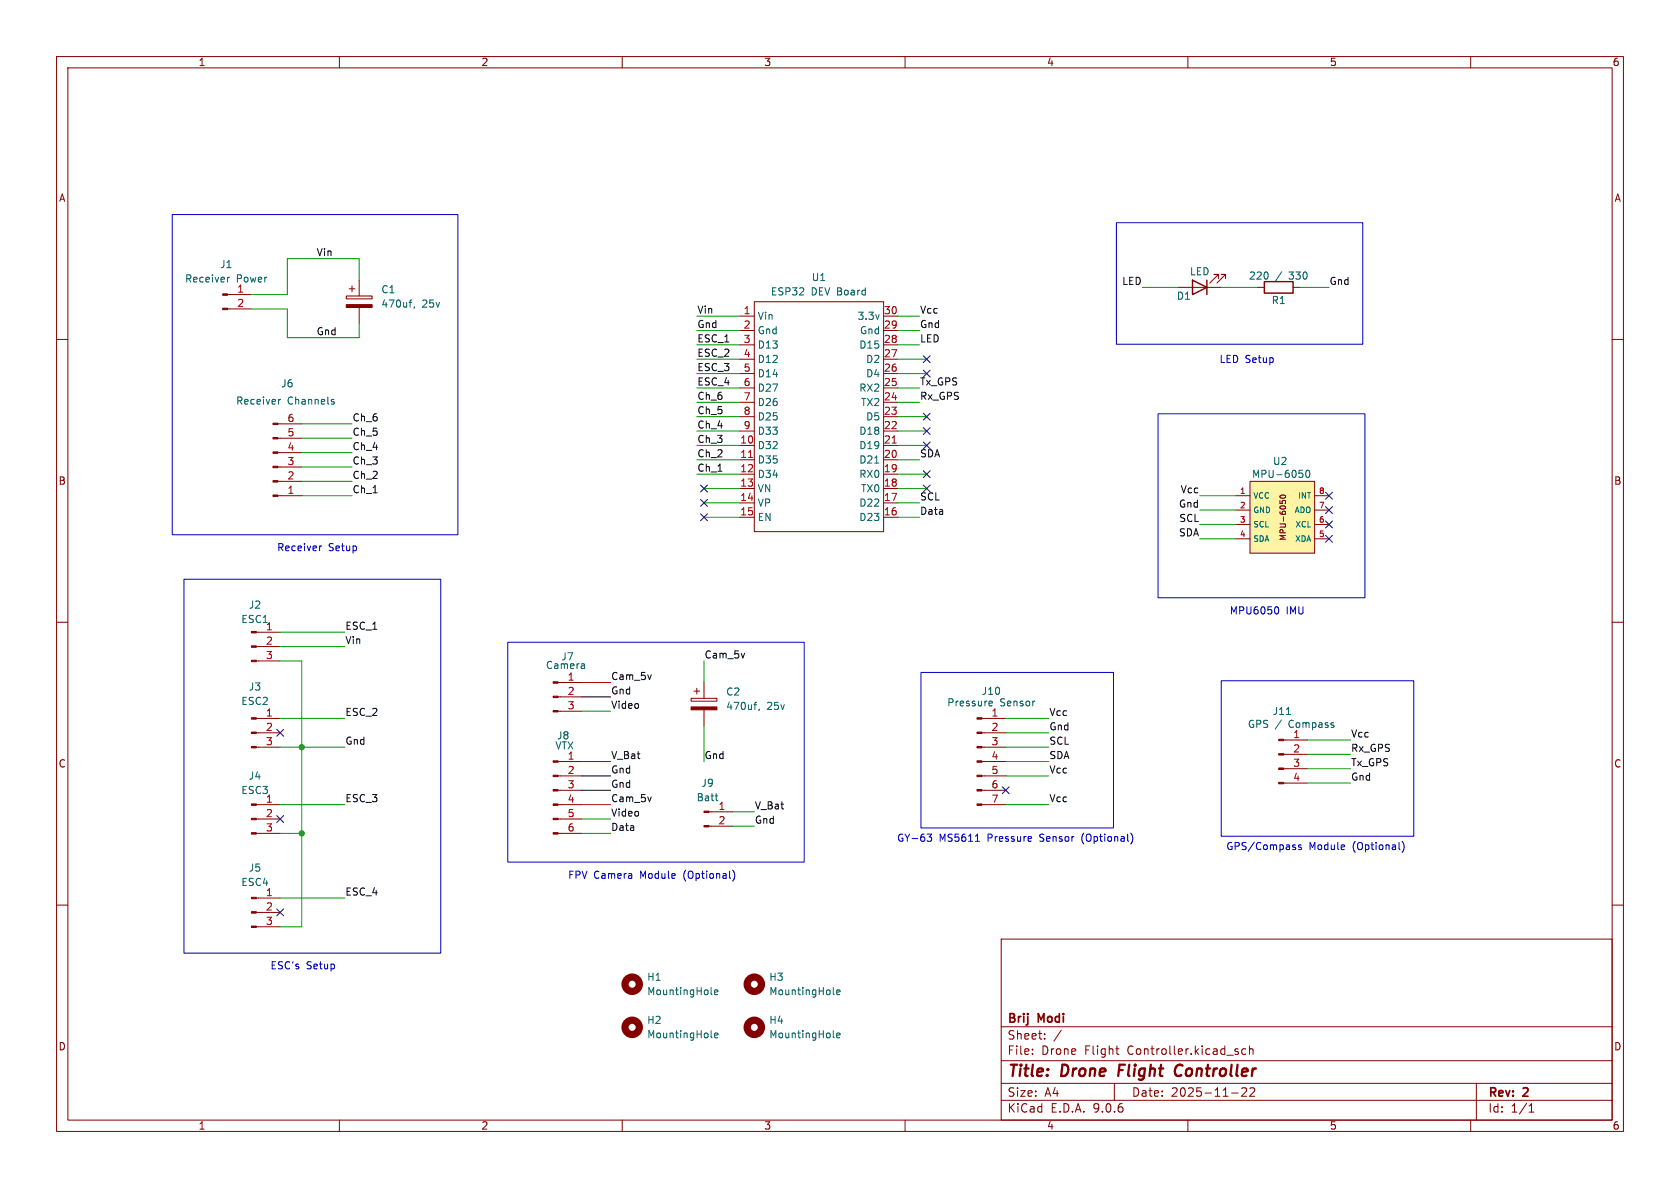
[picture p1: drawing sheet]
<svg xmlns="http://www.w3.org/2000/svg" width="297mm" height="210mm" viewBox="0 0 297 210" stroke-linecap="round" stroke-linejoin="round" font-family="sans-serif">
<g fill="none" stroke="#840000" stroke-width=".18">
<path d="M10 10h277v190h-277zM12 12h273v186h-273zM60 10v2M110 10v2M160 10v2M210 10v2M260 10v2M10 60h2M285 60h2M10 110h2M285 110h2M122.2 123.4h4.5v.6h-4.5z"/>
<path d="M122.7 122.2h1M123.2 121.7v1M124.5 120.7v2.7M124.5 125.5v2.8M10 160h2M177 166h108v32h-108zM285 160h2M60 198v2M110 198v2M160 198v2M177 194.5h108M177 191.5h108"/>
<path d="M177 187.5h108M177 181.5h108M182.5 186.3v.1M182.5 185.5v.1M184.7 183.6v.1M184.7 182.8v.1M187.6 182.1l-1.3 2M197 191.5v3M197.2 185.4h.6M197.5 186.3l.3 .1M210 198v2M217.7 193.2h1.2"/>
<path d="M219.5 192.4l.6-.1 .2 .1 .1 .3-.9 1.1h.9M220.2 185.5l-.4-.1-.3 .3v.4l.2 .2h.5M220.9 185.5l.2-.1 .4 .1v.9M220.9 184.9v1.5M221 192.4l.5-.1 .2 .1 .1 .3-.9 1.1h.9M260 198v2M261 191.5v6.5M270.3 196.6h.9M270.3 195.5l.4-.4v1.5"/>
</g>
<path d="M197.9 188.2l-.2 2M208.7 188.2a1.13 1.13 0 0 0-1 .7 1.13 1.13 0 0 0 .3 1.2l.3 .1 .4-.1" fill="none" stroke="#840000" stroke-width=".4"/>
<path d="M122.2 125h4.5v.5h-4.5z" fill="#840000" stroke="#840000" stroke-width=".18"/>
<path d="M133.3 124.6h.5M133.6 124.2h.2M134.2 125.4l-.1 .2M147.3 183.3l.2 .2M147.9 183l.6-.1v-.2l-.4-.1-.2 .2 .1 .6h.5" fill="none" stroke="#006464" stroke-width=".18"/>
<circle cx="133.3" cy="181.6" r="1.27" fill="none" stroke="#840000" stroke-width="1.3"/>
<path d="M221 85.1h11.4v12.7h-11.4z" fill="#fff3a4"/>
<g fill="none" stroke="#840000" stroke-width=".18">
<path d="M40.2 52.1h4.2M40.2 54.6h4.2M61.2 52.3h4.6v.5h-4.6zM61.7 51.1h1M62.2 50.5v1.1M63.5 49.5v2.8M63.5 54.4v2.8M130.8 55.9h2.5M130.8 58.4h2.5M133.3 53.3h22.9v40.7h-22.9zM156.2 55.9h2.5M156.2 58.4h2.5"/>
<path d="M208.3 50.8h7.6M215.4 49.3v-.8h-.8h.8l-1.5 1.5M216.7 49.3v-.8h-.8h.8l-1.6 1.5M222.2 50.8h1.3M228.6 50.8h1.3M49.1 77.5h4.2M49.1 74.9h4.2M130.8 61h2.5M130.8 63.5h2.5M130.8 66h2.5M130.8 68.6h2.5M130.8 71.1h2.5"/>
<path d="M130.8 73.7h2.5M130.8 76.2h2.5M130.8 78.7h2.5M156.2 61h2.5M156.2 63.5h2.5M156.2 66h2.5M156.2 68.6h2.5M156.2 71.1h2.5M156.2 73.7h2.5M156.2 76.2h2.5M156.2 78.7h2.5M49.1 87.6h4.2"/>
<path d="M49.1 85.1h4.2M49.1 82.6h4.2M49.1 80h4.2M130.8 81.3h2.5M130.8 83.8h2.5M130.8 86.4h2.5M130.8 88.9h2.5M130.8 91.4h2.5M156.2 81.3h2.5M156.2 83.8h2.5M156.2 86.4h2.5M156.2 88.9h2.5"/>
<path d="M156.2 91.4h2.5M218.4 87.6h2.6M218.4 90.2h2.6M218.4 92.7h2.6M218.4 95.3h2.6M221 85.1h11.4v12.7h-11.4zM226.3 88.5v.5M226.3 87.7a.49 .49 0 0 1 .6-.3 .49 .49 0 0 1 .3 .5 .49 .49 0 0 1-.5 .3 .49 .49 0 0 1-.4-.5zM226.7 88.7l.1-.2h.3l.2 .2M232.4 87.6h2.5M232.4 90.2h2.5M232.4 92.7h2.5"/>
<path d="M232.4 95.3h2.5M45.3 111.8h4.2M45.3 114.3h4.2M45.3 116.8h4.2M45.3 127h4.2M45.3 129.5h4.2M45.3 132.1h4.2M98.7 134.6h4.2M98.7 137.2h4.2M98.7 139.7h4.2M98.7 120.7h4.2M98.7 123.2h4.2"/>
<path d="M98.7 125.7h4.2M173.6 134.6h4.2M173.6 137.2h4.2M173.6 139.7h4.2M173.6 127h4.2M173.6 129.5h4.2M173.6 132.1h4.2M226.9 130.8h4.2M226.9 133.4h4.2M226.9 135.9h4.2M226.9 138.4h4.2M45.3 142.2h4.2"/>
<path d="M45.3 144.8h4.2M45.3 147.3h4.2M45.3 158.8h4.2M98.7 142.2h4.2M98.7 144.8h4.2M98.7 147.3h4.2M125.3 143.5h4.2M125.3 146.1h4.2M173.6 142.2h4.2M45.3 161.3h4.2M45.3 163.8h4.2"/>
</g>
<g fill="none" stroke="#006464" stroke-width=".18">
<path d="M40.2 49v.9M40.6 49l-.4 .3M72.3 53.5h.5M72.7 53h.1M73.3 54.2l-.1 .3M49.2 70.6v.8M49.6 70.6l-.4 .2M58.7 70.6l.3 .1M58.7 71l.3 .1 .1 .2-.2 .1h-.2M154.6 81.9h.8M229.7 83.1h.6M230.2 83.7l.1 .2-.1 .4"/>
<path d="M231 83.3l.1-.2a.68 .68 0 0 1 .5 .7 .68 .68 0 0 1-.5 .6l-.1-.1-.2-.4zM103.2 117.3l.1 .2v.7M103.3 118.1l-.1 .1M103.3 117.6l-.1 .1M174.9 124.7h.5M174.9 124l.4-.1 .1 .3-.6 .2M227.4 126.3h.7M126.4 140.7h.5M125.7 175.7l.2 .1M126.3 175.4l.6-.1v-.2l-.4-.1-.2 .2 .1 .6h.5M147.3 175.7l.2 .1M147.9 175.4l.6-.1v-.2l-.4-.1-.2 .2 .1 .6h.5"/>
<path d="M125.7 183.3l.2 .2M126.3 183l.6-.1v-.2l-.4-.1-.2 .2 .1 .6h.5"/>
</g>
<g fill="#840000" stroke="#840000" stroke-width=".18">
<path d="M97.8 134.5h.9v.2h-.9z"/>
<path d="M97.8 137h.9v.3h-.9z"/>
<path d="M97.8 139.6h.9v.2h-.9z"/>
<path d="M97.8 142.1h.9v.3h-.9z"/>
<path d="M97.8 144.7h.9v.2h-.9z"/>
<path d="M97.8 147.2h.9v.2h-.9z"/>
<path d="M172.7 126.9h.9v.2h-.9z"/>
<path d="M172.7 129.4h.9v.3h-.9z"/>
<path d="M172.7 132h.9v.2h-.9z"/>
<path d="M172.7 134.5h.9v.2h-.9z"/>
<path d="M172.7 137h.9v.3h-.9z"/>
<path d="M172.7 139.6h.9v.2h-.9z"/>
<path d="M172.7 142.1h.9v.3h-.9z"/>
<path d="M226.1 130.7h.8v.2h-.8z"/>
<path d="M226.1 133.2h.8v.3h-.8z"/>
<path d="M226.1 135.8h.8v.2h-.8z"/>
<path d="M226.1 138.3h.8v.3h-.8z"/>
<path d="M97.8 120.5h.9v.3h-.9z"/>
<path d="M97.8 123.1h.9v.2h-.9z"/>
<path d="M97.8 125.6h.9v.3h-.9z"/>
<path d="M124.5 143.4h.8v.2h-.8z"/>
<path d="M124.5 145.9h.8v.3h-.8z"/>
<path d="M39.4 51.9h.8v.3h-.8z"/>
<path d="M39.4 54.5h.8v.2h-.8z"/>
<path d="M48.3 87.5h.8v.3h-.8z"/>
<path d="M48.3 85h.8v.2h-.8z"/>
<path d="M48.3 82.4h.8v.3h-.8z"/>
<path d="M48.3 79.9h.8v.2h-.8z"/>
<path d="M48.3 77.3h.8v.3h-.8z"/>
<path d="M48.3 74.8h.8v.3h-.8z"/>
<path d="M44.4 158.6h.9v.3h-.9z"/>
<path d="M44.4 161.2h.9v.2h-.9z"/>
<path d="M44.4 163.7h.9v.3h-.9z"/>
<path d="M44.4 142.1h.9v.3h-.9z"/>
<path d="M44.4 144.7h.9v.2h-.9z"/>
<path d="M44.4 147.2h.9v.2h-.9z"/>
<path d="M44.4 111.6h.9v.3h-.9z"/>
<path d="M44.4 114.2h.9v.2h-.9z"/>
<path d="M44.4 116.7h.9v.3h-.9z"/>
<path d="M44.4 126.9h.9v.2h-.9z"/>
<path d="M44.4 129.4h.9v.3h-.9z"/>
<path d="M44.4 132h.9v.2h-.9z"/>
<path d="M61.2 53.8h4.6v.6h-4.6z"/>
</g>
<path d="M210.8 49.5l2.6 1.3-2.6 1.3zM213.4 49.5v2.6M223.5 49.8h5.1v2h-5.1z" fill="none" stroke="#840000" stroke-width=".25"/>
<g fill="none" stroke="#840000" stroke-width="1.3">
<circle cx="111.8" cy="174" r="1.27"/>
<circle cx="133.3" cy="174" r="1.27"/>
<circle cx="111.8" cy="181.6" r="1.27"/>
</g>
<path d="M157.7 78.3h.7M132.3 80.9h.7" fill="none" stroke="#a90000" stroke-width=".18"/>
<g fill="none" stroke="#009600" stroke-width=".18">
<path d="M44.4 54.6h6.4v5.1h12.7v-2.5M63.5 49.5v-3.8h-12.7v6.4h-6.4M123.2 55.9h7.6M123.2 58.4h7.6M158.7 55.9h3.9M158.7 58.4h3.9M201.9 50.8h6.4M215.9 50.8h6.3M229.9 50.8h5M53.3 74.9h8.9M53.3 77.5h8.9M123.2 78.7h7.6"/>
<path d="M123.2 71.1h7.6M123.2 73.7h7.6M123.2 68.6h7.6M123.2 76.2h7.6M123.2 66h7.6M123.2 61h7.6M123.2 63.5h7.6M158.7 78.7h5.1M158.7 71.1h3.9M158.7 73.7h5.1M158.7 68.6h3.9M158.7 76.2h5.1"/>
<path d="M158.7 66h5.1M158.7 61h3.9M158.7 63.5h5.1M53.3 87.6h8.9M53.3 85.1h8.9M53.3 80h8.9M53.3 82.6h8.9M123.2 81.3h7.6M123.2 83.8h7.6M124.5 88.9h6.3M124.5 86.4h6.3M124.5 91.4h6.3"/>
<path d="M158.7 81.3h3.9M158.7 88.9h3.9M158.7 86.4h5.1M158.7 91.4h3.9M158.7 83.8h5.1M212.1 90.2h6.3M212.1 92.7h6.3M212.1 95.3h6.3M212.1 87.6h6.3M49.5 116.8h3.8v47h-3.8M49.5 111.8h11.5M49.5 114.3h11.5"/>
<path d="M124.5 116.8v3.9M49.5 127h11.5M49.5 132.1h11.5M102.9 125.7h5M124.5 128.3v6.3M177.8 127h7.6M177.8 129.5h7.6M177.8 137.2h7.6M177.8 132.1h7.6M177.8 134.6h7.6M231.1 130.8h7.7M231.1 135.9h7.7"/>
<path d="M231.1 133.4h7.7M231.1 138.4h7.7M49.5 147.3h3.8M49.5 142.2h11.5M49.5 158.8h11.5M102.9 147.3h5M102.9 144.8h5M129.5 143.5h3.8M129.5 146.1h3.8M177.8 142.2h7.6"/>
</g>
<path d="M102.9 142.2h5" fill="none" stroke="#ff2009" stroke-width=".18"/>
<path d="M102.9 134.6h5" fill="none" stroke="#ff0624" stroke-width=".18"/>
<path d="M102.9 137.2h5M102.9 139.7h5M102.9 123.2h5" fill="none" stroke="#000" stroke-width=".18"/>
<path d="M102.9 120.7h5" fill="none" stroke="#ff0002" stroke-width=".18"/>
<g fill="none" stroke="#000084" stroke-width=".18">
<path d="M163.2 65.4l1.2 1.2M163.2 73.1l1.2 1.2M163.2 62.9l1.2 1.2M163.2 75.6l1.2 1.2M163.2 78.1l1.2 1.2M164.4 65.4l-1.2 1.2M164.4 73.1l-1.2 1.2M164.4 62.9l-1.2 1.2M164.4 75.6l-1.2 1.2M164.4 78.1l-1.2 1.2M123.9 90.8l1.2 1.2M123.9 85.8l1.2 1.2"/>
<path d="M123.9 88.3l1.2 1.2M125.1 85.8l-1.2 1.2M125.1 90.8l-1.2 1.2M125.1 88.3l-1.2 1.2M163.2 83.2l1.2 1.2M163.2 85.8l1.2 1.2M164.4 83.2l-1.2 1.2M164.4 85.8l-1.2 1.2M234.3 94.6l1.3 1.3M234.3 87l1.3 1.2M234.3 92.1l1.3 1.2M234.3 89.6l1.3 1.2"/>
<path d="M235.6 94.6l-1.3 1.3M235.6 87l-1.3 1.2M235.6 92.1l-1.3 1.2M235.6 89.6l-1.3 1.2M48.9 128.9l1.2 1.2M50.1 128.9l-1.2 1.2M177.2 139.1l1.2 1.2M178.4 139.1l-1.2 1.2M48.9 144.2l1.2 1.2M50.1 144.2l-1.2 1.2M48.9 160.7l1.2 1.2M50.1 160.7l-1.2 1.2"/>
</g>
<g fill="none" stroke="#0000c2" stroke-width=".18">
<path d="M30.5 37.9h50.5v56.6h-50.5zM197.4 39.4h43.5v21.5h-43.5zM204.7 73.2h36.6v32.5h-36.6zM56.5 96.5v.9M56.9 96.5l-.4 .3M32.5 102.4h45.4v66.1h-45.4zM89.8 113.5h52.4v38.9h-52.4zM162.8 118.9h34v27.5h-34zM225.6 107.3a.68 .68 0 0 1 .5 .6 .68 .68 0 0 1-.5 .6M215.9 120.3h34v27.5h-34zM129.5 153.8a1.46 1.46 0 0 1 0 2M163.9 147.5h.8l-.4 .4 .3 .2 .1 .4-.2 .2h-.4"/>
<path d="M172.4 148.7h.8M182.3 147.9l.1 .3-.6 .1M199.9 147.3a1.46 1.46 0 0 1 0 1.9M228.9 149.8l.2 .1-.2 .3M228.9 149.3l.1 .1M230 149.4l-.3-.1-.2 .2 .1 .2 .4 .1v.3h-.5M247.4 150.1l.1 .1M247.9 148.7a1.46 1.46 0 0 1 0 2"/>
</g>
<g fill="#009600" stroke="#009600" stroke-width=".18">
<circle cx="53.3" cy="147.3" r=".46"/>
<circle cx="53.3" cy="132.1" r=".46"/>
</g>
<g font-size="2.8" fill="#840000">
<text x="178" y="190.9">Title:</text>
<text x="187.7" y="190.9">Drone</text>
<text x="198.6" y="190.9">Flight</text>
<text x="209.4" y="190.9">Controller</text>
</g>
<g font-size="2.1" fill="#840000">
<text x="178" y="184">Sheet:</text>
<text x="178" y="181.2">Brij</text>
<text x="183.6" y="181.2">Modi</text>
<text x="178" y="186.7">File:</text>
<text x="184.1" y="186.7">Drone</text>
<text x="191.8" y="186.7">Flight</text>
<text x="199.5" y="186.7">Controller.kicad_sch</text>
<text x="178" y="196.9">KiCad</text>
<text x="178" y="194.1">Size:</text>
<text x="184.7" y="194.1">A4</text>
<text x="185.7" y="196.9">E.D.A.</text>
<text x="193.3" y="196.9">9.0.6</text>
<text x="200" y="194.1">Date:</text>
<text x="207" y="194.1">2025-11-22</text>
<text x="263" y="194.3">Rev:</text>
<text x="263" y="196.9">Id:</text>
<text x="267.1" y="196.9">1/1</text>
<text x="269.4" y="194.3">2</text>
</g>
<g font-size="1.8" fill="#840000">
<text x="35" y="11.9">1</text>
<text x="85" y="11.9">2</text>
<text x="135" y="11.9">3</text>
<text x="185" y="11.9">4</text>
<text x="235" y="11.9">5</text>
<text x="285" y="11.9">6</text>
<text x="10.3" y="35.9">A</text>
<text x="285.3" y="35.9">A</text>
<text x="10.3" y="85.9">B</text>
<text x="285.3" y="85.9">B</text>
<text x="10.3" y="135.9">C</text>
<text x="285.3" y="135.9">C</text>
<text x="10.3" y="185.9">D</text>
<text x="285.3" y="185.9">D</text>
<text x="35" y="199.9">1</text>
<text x="85" y="199.9">2</text>
<text x="135" y="199.9">3</text>
<text x="185" y="199.9">4</text>
<text x="235" y="199.9">5</text>
<text x="285" y="199.9">6</text>
</g>
<g font-size="1.8" fill="#006464">
<text x="38.8" y="47.6">J1</text>
<text x="32.6" y="50.1">Receiver</text>
<text x="41.8" y="50.1">Power</text>
<text x="67.3" y="52">C1</text>
<text x="136.2" y="52.4">ESP32</text>
<text x="143.4" y="52.4">DEV Board</text>
<text x="143.4" y="49.9">U1</text>
<text x="208" y="53.2">D1</text>
<text x="210.3" y="48.9">LED</text>
<text x="220.7" y="49.6">220</text>
<text x="224.7" y="53.9">R1</text>
<text x="225.5" y="49.6">/</text>
<text x="228" y="49.6">330</text>
<text x="67.3" y="54.6">470uf,</text>
<text x="74.6" y="54.6">25v</text>
<text x="133.9" y="56.7">Vin</text>
<text x="133.9" y="59.3">Gnd</text>
<text x="151.5" y="56.7">3.3v</text>
<text x="151.9" y="59.3">Gnd</text>
<text x="133.9" y="61.8">D13</text>
<text x="133.9" y="64.4">D12</text>
<text x="151.8" y="61.8">D15</text>
<text x="153" y="64.4">D2</text>
<text x="41.6" y="71.7">Receiver</text>
<text x="49.6" y="68.7">J6</text>
<text x="50.8" y="71.7">Channels</text>
<text x="133.9" y="66.9">D14</text>
<text x="133.9" y="69.4">D27</text>
<text x="133.9" y="72">D26</text>
<text x="151.8" y="69.4">RX2</text>
<text x="152.1" y="72">TX2</text>
<text x="153" y="66.9">D4</text>
<text x="133.9" y="74.5">D25</text>
<text x="133.9" y="77.1">D33</text>
<text x="151.8" y="77.1">D18</text>
<text x="153" y="74.5">D5</text>
<text x="133.9" y="79.6">D32</text>
<text x="133.9" y="82.1">D35</text>
<text x="151.8" y="79.6">D19</text>
<text x="151.8" y="82.1">D21</text>
<text x="224.9" y="82.4">U2</text>
<text x="133.9" y="84.7">D34</text>
<text x="133.9" y="87.2">VN</text>
<text x="133.9" y="89.8">VP</text>
<text x="151.8" y="84.7">RX0</text>
<text x="151.8" y="89.8">D22</text>
<text x="152.1" y="87.2">TX0</text>
<text x="221.2" y="84.7">MPU-6050</text>
<text x="133.9" y="92.3">EN</text>
<text x="151.8" y="92.3">D23</text>
<text x="43.9" y="107.8">J2</text>
<text x="42.6" y="110.3">ESC1</text>
<text x="46.9" y="111.5">1</text>
<text x="96.4" y="118.5">Camera</text>
<text x="99.1" y="116.9">J7</text>
<text x="42.6" y="124.8">ESC2</text>
<text x="43.9" y="122.3">J3</text>
<text x="128.3" y="123.2">C2</text>
<text x="128.3" y="125.7">470uf,</text>
<text x="135.6" y="125.7">25v</text>
<text x="167.4" y="125.1">Pressure</text>
<text x="173.5" y="123">J10</text>
<text x="176.8" y="125.1">Sensor</text>
<text x="98.4" y="130.9">J8</text>
<text x="220.5" y="128.9">GPS /</text>
<text x="224.9" y="126.6">J11</text>
<text x="227.9" y="128.9">Compass</text>
<text x="98.1" y="132.7">VTX</text>
<text x="42.6" y="140.6">ESC3</text>
<text x="43.9" y="138">J4</text>
<text x="46.9" y="142">1</text>
<text x="123.1" y="141.8">Batt</text>
<text x="123.9" y="139.3">J9</text>
<text x="126.9" y="143.3">1</text>
<text x="43.9" y="154.3">J5</text>
<text x="42.6" y="156.8">ESC4</text>
<text x="114.3" y="173.6">H1</text>
<text x="135.9" y="173.6">H3</text>
<text x="114.3" y="176.1">MountingHole</text>
<text x="135.9" y="176.1">MountingHole</text>
<text x="114.3" y="181.2">H2</text>
<text x="114.3" y="183.7">MountingHole</text>
<text x="135.9" y="181.2">H4</text>
<text x="135.9" y="183.7">MountingHole</text>
</g>
<g font-size="1.8" fill="#0f0f0f">
<text x="55.9" y="45.4">Vin</text>
<text x="198.3" y="50.5">LED</text>
<text x="234.9" y="50.5">Gnd</text>
<text x="55.9" y="59.3">Gnd</text>
<text x="123.2" y="55.5">Vin</text>
<text x="123.2" y="58.1">Gnd</text>
<text x="162.6" y="55.5">Vcc</text>
<text x="162.6" y="58.1">Gnd</text>
<text x="123.2" y="63.2">ESC_2</text>
<text x="123.2" y="65.7">ESC_3</text>
<text x="123.2" y="60.6">ESC_1</text>
<text x="162.6" y="60.6">LED</text>
<text x="123.2" y="70.8">Ch_6</text>
<text x="123.2" y="68.2">ESC_4</text>
<text x="162.6" y="70.8">Rx_GPS</text>
<text x="162.6" y="68.2">Tx_GPS</text>
<text x="62.2" y="74.6">Ch_6</text>
<text x="62.2" y="77.1">Ch_5</text>
<text x="123.2" y="73.3">Ch_5</text>
<text x="123.2" y="75.9">Ch_4</text>
<text x="62.2" y="82.2">Ch_3</text>
<text x="62.2" y="79.7">Ch_4</text>
<text x="123.2" y="80.9">Ch_2</text>
<text x="123.2" y="83.5">Ch_1</text>
<text x="123.2" y="78.4">Ch_3</text>
<text x="162.6" y="80.9">SDA</text>
<text x="62.2" y="87.3">Ch_1</text>
<text x="62.2" y="84.7">Ch_2</text>
<text x="162.6" y="88.6">SCL</text>
<text x="208.3" y="89.8">Gnd</text>
<text x="208.6" y="87.3">Vcc</text>
<text x="162.6" y="91.1">Data</text>
<text x="208.3" y="94.9">SDA</text>
<text x="208.4" y="92.4">SCL</text>
<text x="61" y="114">Vin</text>
<text x="61" y="111.4">ESC_1</text>
<text x="124.5" y="116.5">Cam_5v</text>
<text x="107.9" y="122.8">Gnd</text>
<text x="107.9" y="125.4">Video</text>
<text x="107.9" y="120.3">Cam_5v</text>
<text x="61" y="131.7">Gnd</text>
<text x="61" y="126.7">ESC_2</text>
<text x="185.4" y="131.7">SCL</text>
<text x="185.4" y="126.7">Vcc</text>
<text x="185.4" y="129.2">Gnd</text>
<text x="238.8" y="130.5">Vcc</text>
<text x="107.9" y="136.8">Gnd</text>
<text x="107.9" y="134.3">V_Bat</text>
<text x="124.5" y="134.3">Gnd</text>
<text x="185.4" y="136.8">Vcc</text>
<text x="185.4" y="134.3">SDA</text>
<text x="238.8" y="135.5">Tx_GPS</text>
<text x="238.8" y="133">Rx_GPS</text>
<text x="61" y="141.9">ESC_3</text>
<text x="107.9" y="139.4">Gnd</text>
<text x="107.9" y="141.9">Cam_5v</text>
<text x="133.3" y="143.2">V_Bat</text>
<text x="185.4" y="141.9">Vcc</text>
<text x="238.8" y="138.1">Gnd</text>
<text x="107.9" y="144.4">Video</text>
<text x="107.9" y="147">Data</text>
<text x="133.3" y="145.7">Gnd</text>
<text x="61" y="158.4">ESC_4</text>
</g>
<g font-size="1.8" fill="#a90000">
<text x="41.8" y="51.8">1</text>
<text x="41.8" y="54.4">2</text>
<text x="131.4" y="55.6">1</text>
<text x="131.4" y="58.2">2</text>
<text x="156.2" y="55.6">30</text>
<text x="156.2" y="58.2">29</text>
<text x="131.4" y="60.7">3</text>
<text x="131.4" y="63.2">4</text>
<text x="131.4" y="65.8">5</text>
<text x="156.2" y="60.7">28</text>
<text x="156.2" y="63.2">27</text>
<text x="156.2" y="65.8">26</text>
<text x="131.4" y="68.3">6</text>
<text x="131.4" y="70.9">7</text>
<text x="156.2" y="68.3">25</text>
<text x="156.2" y="70.9">24</text>
<text x="50.7" y="77.2">5</text>
<text x="50.7" y="74.7">6</text>
<text x="131.4" y="73.4">8</text>
<text x="131.4" y="75.9">9</text>
<text x="156.2" y="73.4">23</text>
<text x="156.2" y="75.9">22</text>
<text x="50.7" y="82.3">3</text>
<text x="50.7" y="79.8">4</text>
<text x="130.8" y="78.5">10</text>
<text x="130.8" y="81">11</text>
<text x="130.8" y="83.6">12</text>
<text x="156.2" y="78.5">21</text>
<text x="156.2" y="81">20</text>
<text x="156.2" y="83.6">19</text>
<text x="50.7" y="87.4">1</text>
<text x="50.7" y="84.8">2</text>
<text x="130.8" y="86.1">13</text>
<text x="130.8" y="88.6">14</text>
<text x="156.2" y="86.1">18</text>
<text x="156.2" y="88.6">17</text>
<text x="130.8" y="91.2">15</text>
<text x="156.2" y="91.2">16</text>
<text x="46.9" y="114">2</text>
<text x="46.9" y="116.6">3</text>
<text x="100.3" y="120.4">1</text>
<text x="100.3" y="122.9">2</text>
<text x="100.3" y="125.5">3</text>
<text x="46.9" y="126.7">1</text>
<text x="46.9" y="129.3">2</text>
<text x="46.9" y="131.8">3</text>
<text x="175.2" y="126.7">1</text>
<text x="175.2" y="129.3">2</text>
<text x="175.2" y="131.8">3</text>
<text x="228.5" y="130.6">1</text>
<text x="100.3" y="134.4">1</text>
<text x="100.3" y="136.9">2</text>
<text x="175.2" y="134.4">4</text>
<text x="175.2" y="136.9">5</text>
<text x="228.5" y="133.1">2</text>
<text x="228.5" y="135.6">3</text>
<text x="100.3" y="139.4">3</text>
<text x="100.3" y="142">4</text>
<text x="175.2" y="139.4">6</text>
<text x="175.2" y="142">7</text>
<text x="228.5" y="138.2">4</text>
<text x="46.9" y="144.5">2</text>
<text x="46.9" y="147.1">3</text>
<text x="100.3" y="144.5">5</text>
<text x="100.3" y="147.1">6</text>
<text x="126.9" y="145.8">2</text>
<text x="46.9" y="158.5">1</text>
<text x="46.9" y="161">2</text>
<text x="46.9" y="163.6">3</text>
</g>
<g font-size="1.8" fill="#0000c2">
<text x="215.5" y="64.4">LED Setup</text>
<text x="48.9" y="97.6">Receiver</text>
<text x="58" y="97.6">Setup</text>
<text x="217.3" y="108.8">MPU6050</text>
<text x="227.4" y="108.8">IMU</text>
<text x="158.5" y="149">GY-63</text>
<text x="166" y="149">MS5611</text>
<text x="174.7" y="149">Pressure</text>
<text x="184.1" y="149">Sensor</text>
<text x="191.7" y="149">(Optional)</text>
<text x="100.3" y="155.6">FPV Camera</text>
<text x="113.3" y="155.6">Module</text>
<text x="121.1" y="155.6">(Optional)</text>
<text x="216.7" y="150.5">GPS/Compass</text>
<text x="231.4" y="150.5">Module</text>
<text x="239.2" y="150.5">(Optional)</text>
<text x="47.7" y="171.6">ESC's</text>
<text x="54.1" y="171.6">Setup</text>
</g>
<g font-size="1.4" fill="#a90000">
<text x="219.1" y="87.4">1</text>
<text x="219.1" y="89.9">2</text>
<text x="233.1" y="87.4">8</text>
<text x="233.1" y="89.9">7</text>
<text x="219.1" y="92.5">3</text>
<text x="219.1" y="95">4</text>
<text x="233.1" y="92.5">6</text>
<text x="233.1" y="95">5</text>
</g>
<g font-size="1.4" fill="#006464">
<text x="221.5" y="88.4">VCC</text>
<text x="229.4" y="88.4">INT</text>
<text x="221.5" y="90.9">GND</text>
<text x="221.5" y="93.4">SCL</text>
<text x="221.5" y="96">SDA</text>
<text x="228.7" y="90.9">ADO</text>
<text x="228.8" y="96">XDA</text>
<text x="228.9" y="93.4">XCL</text>
</g>
<text font-size="1.4" fill="#840000" x="227.6" y="95.7" transform="rotate(-90 227.6 95.7)">MPU-6050</text>
</svg>
